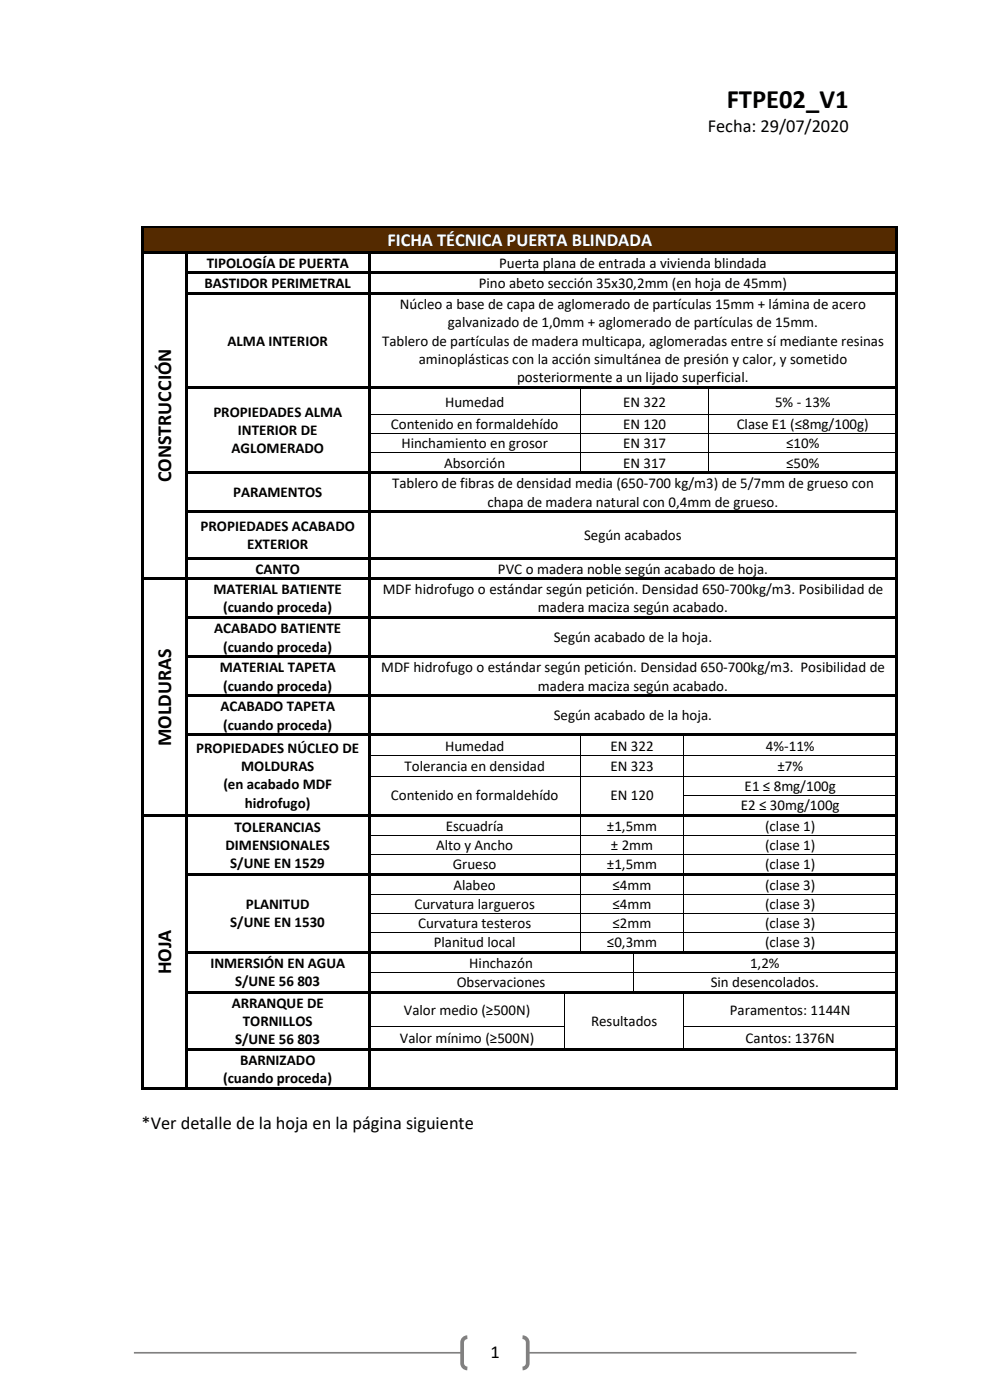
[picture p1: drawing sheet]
<svg xmlns="http://www.w3.org/2000/svg" width="210mm" height="297mm" viewBox="0 0 210 297" stroke-linecap="round" stroke-linejoin="round" font-family="sans-serif">
<path d="M28.4 287h153.3" fill="none" stroke="#808080" stroke-width=".35"/>
<path d="M98.5 283.9l.6-.2h11.7a1.1 1.1 0 0 1 1.2 1.1v4.4a1.1 1.1 0 0 1-1.2 1.1h-11.7a1.1 1.1 0 0 1-1.1-1.1v-4.4l.1-.4z" fill-rule="evenodd" fill="#fff"/>
<path d="M99.1 283.7a1.1 1.1 0 0 0-1.1 1.1v4.4a1.1 1.1 0 0 0 1.1 1.1M110.8 283.7a1.1 1.1 0 0 1 1.2 1.1v4.4a1.1 1.1 0 0 1-1.2 1.1" fill="none" stroke="#808080" stroke-width=".79" stroke-linecap="butt"/>
<g fill="#542a00">
<path d="M30.5 48.5h159.5v4.7h-159.5z" fill-rule="evenodd"/>
<path d="M32.2 48.5h156.1v4.7h-156.1z" fill-rule="evenodd"/>
</g>
<g fill="#000">
<path d="M30 47.9h.5v.6h-.5z" fill-rule="evenodd"/>
<path d="M30 47.9h.5v.5h-.5z" fill-rule="evenodd"/>
<path d="M30 48.5h.5v4.7h-.5z" fill-rule="evenodd"/>
<path d="M30 53.2h.5v.6h-.5z" fill-rule="evenodd"/>
<path d="M30 53.8h.5v3.8h-.5z" fill-rule="evenodd"/>
<path d="M30 57.6h.5v.6h-.5z" fill-rule="evenodd"/>
<path d="M30.5 47.9h159.5v.5h-159.5z" fill-rule="evenodd"/>
<path d="M30.5 53.2h8.8v.5h-8.8z" fill-rule="evenodd"/>
<path d="M39.3 53.7l.5 .1z" fill-rule="evenodd"/>
<path d="M39.3 53.2h.5v.5h-.5z" fill-rule="evenodd"/>
<path d="M39.3 53.8h.5v3.8h-.5z" fill-rule="evenodd"/>
<path d="M39.3 57.6h.5v.6h-.5z" fill-rule="evenodd"/>
<path d="M39.8 53.2h38.4v.5h-38.4z" fill-rule="evenodd"/>
<path d="M39.8 57.6h38.4v.5h-38.4z" fill-rule="evenodd"/>
<path d="M78.2 53.7l.5 .1z" fill-rule="evenodd"/>
<path d="M78.2 53.2h.5v.5h-.5z" fill-rule="evenodd"/>
<path d="M78.2 53.8h.5v3.8h-.5z" fill-rule="evenodd"/>
<path d="M78.2 57.6h.5v.6h-.5z" fill-rule="evenodd"/>
<path d="M78.7 53.2h111.3v.5h-111.3z" fill-rule="evenodd"/>
<path d="M78.7 57.6h111.3v.5h-111.3z" fill-rule="evenodd"/>
<path d="M190 47.9h.5v.6h-.5z" fill-rule="evenodd"/>
<path d="M190 47.9h.5v.5h-.5z" fill-rule="evenodd"/>
<path d="M190 48.5h.5v4.7h-.5z" fill-rule="evenodd"/>
<path d="M190 53.2h.5v.6h-.5z" fill-rule="evenodd"/>
<path d="M190 53.8h.5v3.8h-.5z" fill-rule="evenodd"/>
<path d="M190 57.6h.5v.6h-.5z" fill-rule="evenodd"/>
<path d="M30 58.2h.5v3.8h-.5z" fill-rule="evenodd"/>
<path d="M30 62h.5v.6h-.5z" fill-rule="evenodd"/>
<path d="M39.3 58.2h.5v3.8h-.5z" fill-rule="evenodd"/>
<path d="M39.3 62h.5v.6h-.5z" fill-rule="evenodd"/>
<path d="M39.8 62h38.4v.5h-38.4z" fill-rule="evenodd"/>
<path d="M78.2 58.2h.5v3.8h-.5z" fill-rule="evenodd"/>
<path d="M78.2 62h.5v.6h-.5z" fill-rule="evenodd"/>
<path d="M78.7 62h111.3v.5h-111.3z" fill-rule="evenodd"/>
<path d="M190 58.2h.5v3.8h-.5z" fill-rule="evenodd"/>
<path d="M190 62h.5v.6h-.5z" fill-rule="evenodd"/>
<path d="M30 62.6h.5v19.3h-.5z" fill-rule="evenodd"/>
<path d="M30 81.9h.5v.6h-.5z" fill-rule="evenodd"/>
<path d="M30 82.5h.5v5.3h-.5z" fill-rule="evenodd"/>
<path d="M30 87.8h.5v.2h-.5z" fill-rule="evenodd"/>
<path d="M30 88h.5v3.9h-.5z" fill-rule="evenodd"/>
<path d="M30 91.9h.5v.2h-.5z" fill-rule="evenodd"/>
<path d="M30 92.1h.5v3.9h-.5z" fill-rule="evenodd"/>
<path d="M30 96h.5v.1h-.5z" fill-rule="evenodd"/>
<path d="M39.3 62.6h.5v19.3h-.5z" fill-rule="evenodd"/>
<path d="M39.3 81.9h.5v.6h-.5z" fill-rule="evenodd"/>
<path d="M39.3 82.5h.5v5.3h-.5z" fill-rule="evenodd"/>
<path d="M39.3 87.8h.5v.2h-.5z" fill-rule="evenodd"/>
<path d="M39.3 88h.5v3.9h-.5z" fill-rule="evenodd"/>
<path d="M39.3 91.9h.5v.2h-.5z" fill-rule="evenodd"/>
<path d="M39.3 92.1h.5v3.9h-.5z" fill-rule="evenodd"/>
<path d="M39.3 96h.5v.1h-.5z" fill-rule="evenodd"/>
<path d="M39.8 81.9h38.4v.5h-38.4z" fill-rule="evenodd"/>
<path d="M78.2 62.6h.5v19.3h-.5z" fill-rule="evenodd"/>
<path d="M78.2 81.9h.5v.6h-.5z" fill-rule="evenodd"/>
<path d="M78.2 82.5h.5v5.3h-.5z" fill-rule="evenodd"/>
<path d="M78.2 87.8h.5v.2h-.5z" fill-rule="evenodd"/>
<path d="M78.2 88h.5v3.9h-.5z" fill-rule="evenodd"/>
<path d="M78.2 91.9h.5v.2h-.5z" fill-rule="evenodd"/>
<path d="M78.2 92.1h.5v3.9h-.5z" fill-rule="evenodd"/>
<path d="M78.2 96h.5v.1h-.5z" fill-rule="evenodd"/>
<path d="M78.7 81.9h44.3v.5h-44.3z" fill-rule="evenodd"/>
<path d="M123 82.4l.2 .1z" fill-rule="evenodd"/>
<path d="M123 81.9h.6v.5h-.6z" fill-rule="evenodd"/>
<path d="M123 87.8h.2v.2h-.2z" fill-rule="evenodd"/>
<path d="M123 91.9h.2v.2h-.2z" fill-rule="evenodd"/>
<path d="M123 96h.2v.1h-.2z" fill-rule="evenodd"/>
<path d="M123.6 81.9h26.7v.5h-26.7z" fill-rule="evenodd"/>
<path d="M150.3 82.4l.2 .1z" fill-rule="evenodd"/>
<path d="M150.3 81.9h.5v.5h-.5z" fill-rule="evenodd"/>
<path d="M150.3 87.8h.2v.2h-.2z" fill-rule="evenodd"/>
<path d="M150.3 91.9h.2v.2h-.2z" fill-rule="evenodd"/>
<path d="M150.3 96h.2v.1h-.2z" fill-rule="evenodd"/>
<path d="M150.8 81.9h39.2v.5h-39.2z" fill-rule="evenodd"/>
<path d="M190 62.6h.5v19.3h-.5z" fill-rule="evenodd"/>
<path d="M190 81.9h.5v.6h-.5z" fill-rule="evenodd"/>
<path d="M190 82.5h.5v5.3h-.5z" fill-rule="evenodd"/>
<path d="M190 87.8h.5v.2h-.5z" fill-rule="evenodd"/>
<path d="M190 88h.5v3.9h-.5z" fill-rule="evenodd"/>
<path d="M190 91.9h.5v.2h-.5z" fill-rule="evenodd"/>
<path d="M190 92.1h.5v3.9h-.5z" fill-rule="evenodd"/>
<path d="M190 96h.5v.1h-.5z" fill-rule="evenodd"/>
<path d="M30 96.1h.5v4h-.5z" fill-rule="evenodd"/>
<path d="M30 100.1h.5v.5h-.5z" fill-rule="evenodd"/>
<path d="M30 100.6h.5v7.7h-.5z" fill-rule="evenodd"/>
<path d="M30 108.3h.5v.6h-.5z" fill-rule="evenodd"/>
<path d="M30 108.9h.5v9.2h-.5z" fill-rule="evenodd"/>
<path d="M30 118.1h.5v.6h-.5z" fill-rule="evenodd"/>
<path d="M39.3 96.1h.5v4h-.5z" fill-rule="evenodd"/>
<path d="M39.3 100.1h.5v.5h-.5z" fill-rule="evenodd"/>
<path d="M39.3 100.6h.5v7.7h-.5z" fill-rule="evenodd"/>
<path d="M39.3 108.3h.5v.6h-.5z" fill-rule="evenodd"/>
<path d="M39.3 108.9h.5v9.2h-.5z" fill-rule="evenodd"/>
<path d="M39.3 118.1h.5v.6h-.5z" fill-rule="evenodd"/>
<path d="M39.8 100.1h38.4v.5h-38.4z" fill-rule="evenodd"/>
<path d="M39.8 108.3h38.4v.5h-38.4z" fill-rule="evenodd"/>
<path d="M39.8 118.1h38.4v.5h-38.4z" fill-rule="evenodd"/>
<path d="M78.2 96.1h.5v4h-.5z" fill-rule="evenodd"/>
<path d="M78.2 100.1h.5v.5h-.5z" fill-rule="evenodd"/>
<path d="M78.2 100.6h.5v7.7h-.5z" fill-rule="evenodd"/>
<path d="M78.2 108.3h.5v.6h-.5z" fill-rule="evenodd"/>
<path d="M78.2 108.9h.5v9.2h-.5z" fill-rule="evenodd"/>
<path d="M78.2 118.1h.5v.6h-.5z" fill-rule="evenodd"/>
<path d="M78.7 100.1h44.3v.5h-44.3z" fill-rule="evenodd"/>
<path d="M78.7 108.3h111.3v.5h-111.3z" fill-rule="evenodd"/>
<path d="M78.7 118.1h111.3v.5h-111.3z" fill-rule="evenodd"/>
<path d="M123 100.1h.6v.5h-.6z" fill-rule="evenodd"/>
<path d="M123.6 100.1h26.7v.5h-26.7z" fill-rule="evenodd"/>
<path d="M150.3 100.1h.5v.5h-.5z" fill-rule="evenodd"/>
<path d="M150.8 100.1h39.2v.5h-39.2z" fill-rule="evenodd"/>
<path d="M190 96.1h.5v4h-.5z" fill-rule="evenodd"/>
<path d="M190 100.1h.5v.5h-.5z" fill-rule="evenodd"/>
<path d="M190 100.6h.5v7.7h-.5z" fill-rule="evenodd"/>
<path d="M190 108.3h.5v.6h-.5z" fill-rule="evenodd"/>
<path d="M190 108.9h.5v9.2h-.5z" fill-rule="evenodd"/>
<path d="M190 118.1h.5v.6h-.5z" fill-rule="evenodd"/>
<path d="M30 118.7h.5v3.8h-.5z" fill-rule="evenodd"/>
<path d="M30 122.5h.5v.6h-.5z" fill-rule="evenodd"/>
<path d="M30 123.1h.5v7.7h-.5z" fill-rule="evenodd"/>
<path d="M30 130.8h.5v.5h-.5z" fill-rule="evenodd"/>
<path d="M30 131.3h.5v7.8h-.5z" fill-rule="evenodd"/>
<path d="M30 139.1h.5v.5h-.5z" fill-rule="evenodd"/>
<path d="M30.5 122.5h8.8v.5h-8.8z" fill-rule="evenodd"/>
<path d="M39.3 118.7h.5v3.8h-.5z" fill-rule="evenodd"/>
<path d="M39.3 122.5h.5v.6h-.5z" fill-rule="evenodd"/>
<path d="M39.3 123.1h.5v7.7h-.5z" fill-rule="evenodd"/>
<path d="M39.3 130.8h.5v.5h-.5z" fill-rule="evenodd"/>
<path d="M39.3 131.3h.5v7.8h-.5z" fill-rule="evenodd"/>
<path d="M39.3 139.1h.5v.5h-.5z" fill-rule="evenodd"/>
<path d="M39.8 122.5h38.4v.5h-38.4z" fill-rule="evenodd"/>
<path d="M39.8 130.8h38.4v.5h-38.4z" fill-rule="evenodd"/>
<path d="M39.8 139.1h38.4v.5h-38.4z" fill-rule="evenodd"/>
<path d="M78.2 118.7h.5v3.8h-.5z" fill-rule="evenodd"/>
<path d="M78.2 122.5h.5v.6h-.5z" fill-rule="evenodd"/>
<path d="M78.2 123.1h.5v7.7h-.5z" fill-rule="evenodd"/>
<path d="M78.2 130.8h.5v.5h-.5z" fill-rule="evenodd"/>
<path d="M78.2 131.3h.5v7.8h-.5z" fill-rule="evenodd"/>
<path d="M78.2 139.1h.5v.5h-.5z" fill-rule="evenodd"/>
<path d="M78.7 122.5h111.3v.5h-111.3z" fill-rule="evenodd"/>
<path d="M78.7 130.8h111.3v.5h-111.3z" fill-rule="evenodd"/>
<path d="M78.7 139.1h111.3v.5h-111.3z" fill-rule="evenodd"/>
<path d="M190 118.7h.5v3.8h-.5z" fill-rule="evenodd"/>
<path d="M190 122.5h.5v.6h-.5z" fill-rule="evenodd"/>
<path d="M190 123.1h.5v7.7h-.5z" fill-rule="evenodd"/>
<path d="M190 130.8h.5v.5h-.5z" fill-rule="evenodd"/>
<path d="M190 131.3h.5v7.8h-.5z" fill-rule="evenodd"/>
<path d="M190 139.1h.5v.5h-.5z" fill-rule="evenodd"/>
<path d="M30 139.6h.5v7.8h-.5z" fill-rule="evenodd"/>
<path d="M30 147.4h.5v.5h-.5z" fill-rule="evenodd"/>
<path d="M30 147.9h.5v7.7h-.5z" fill-rule="evenodd"/>
<path d="M30 155.6h.5v.6h-.5z" fill-rule="evenodd"/>
<path d="M39.3 139.6h.5v7.8h-.5z" fill-rule="evenodd"/>
<path d="M39.3 147.4h.5v.5h-.5z" fill-rule="evenodd"/>
<path d="M39.3 147.9h.5v7.7h-.5z" fill-rule="evenodd"/>
<path d="M39.3 155.6h.5v.6h-.5z" fill-rule="evenodd"/>
<path d="M39.8 147.4h38.4v.5h-38.4z" fill-rule="evenodd"/>
<path d="M39.8 155.6h38.4v.5h-38.4z" fill-rule="evenodd"/>
<path d="M78.2 139.6h.5v7.8h-.5z" fill-rule="evenodd"/>
<path d="M78.2 147.4h.5v.5h-.5z" fill-rule="evenodd"/>
<path d="M78.2 147.9h.5v7.7h-.5z" fill-rule="evenodd"/>
<path d="M78.2 155.6h.5v.6h-.5z" fill-rule="evenodd"/>
<path d="M78.7 147.4h111.3v.5h-111.3z" fill-rule="evenodd"/>
<path d="M78.7 155.6h44.3v.5h-44.3z" fill-rule="evenodd"/>
<path d="M123 156.1l.2 .1z" fill-rule="evenodd"/>
<path d="M123 155.6h.6v.5h-.6z" fill-rule="evenodd"/>
<path d="M123.6 155.6h21.4v.5h-21.4z" fill-rule="evenodd"/>
<path d="M145 156.1l.1 .1z" fill-rule="evenodd"/>
<path d="M145 155.6h.5v.5h-.5z" fill-rule="evenodd"/>
<path d="M145.5 155.6h44.5v.5h-44.5z" fill-rule="evenodd"/>
<path d="M190 139.6h.5v7.8h-.5z" fill-rule="evenodd"/>
<path d="M190 147.4h.5v.5h-.5z" fill-rule="evenodd"/>
<path d="M190 147.9h.5v7.7h-.5z" fill-rule="evenodd"/>
<path d="M190 155.6h.5v.6h-.5z" fill-rule="evenodd"/>
<path d="M30 156.2h.5v4.1h-.5z" fill-rule="evenodd"/>
<path d="M30 160.3h.5v.2h-.5z" fill-rule="evenodd"/>
<path d="M30 160.5h.5v4.1h-.5z" fill-rule="evenodd"/>
<path d="M30 164.6h.5v.1h-.5z" fill-rule="evenodd"/>
<path d="M30 164.7h.5v3.9h-.5z" fill-rule="evenodd"/>
<path d="M30 168.6h.5v.2h-.5z" fill-rule="evenodd"/>
<path d="M30 168.8h.5v3.9h-.5z" fill-rule="evenodd"/>
<path d="M30 172.7h.5v.6h-.5z" fill-rule="evenodd"/>
<path d="M30 173.3h.5v3.8h-.5z" fill-rule="evenodd"/>
<path d="M30 177.1h.5v.2h-.5z" fill-rule="evenodd"/>
<path d="M30.5 172.7h8.8v.5h-8.8z" fill-rule="evenodd"/>
<path d="M39.3 156.2h.5v4.1h-.5z" fill-rule="evenodd"/>
<path d="M39.3 160.3h.5v.2h-.5z" fill-rule="evenodd"/>
<path d="M39.3 160.5h.5v4.1h-.5z" fill-rule="evenodd"/>
<path d="M39.3 164.6h.5v.1h-.5z" fill-rule="evenodd"/>
<path d="M39.3 164.7h.5v3.9h-.5z" fill-rule="evenodd"/>
<path d="M39.3 168.6h.5v.2h-.5z" fill-rule="evenodd"/>
<path d="M39.3 168.8h.5v3.9h-.5z" fill-rule="evenodd"/>
<path d="M39.3 172.7h.5v.6h-.5z" fill-rule="evenodd"/>
<path d="M39.3 173.3h.5v3.8h-.5z" fill-rule="evenodd"/>
<path d="M39.3 177.1h.5v.2h-.5z" fill-rule="evenodd"/>
<path d="M39.8 172.7h38.4v.5h-38.4z" fill-rule="evenodd"/>
<path d="M78.2 156.2h.5v4.1h-.5z" fill-rule="evenodd"/>
<path d="M78.2 160.3h.5v.2h-.5z" fill-rule="evenodd"/>
<path d="M78.2 160.5h.5v4.1h-.5z" fill-rule="evenodd"/>
<path d="M78.2 164.6h.5v.1h-.5z" fill-rule="evenodd"/>
<path d="M78.2 164.7h.5v3.9h-.5z" fill-rule="evenodd"/>
<path d="M78.2 168.6h.5v.2h-.5z" fill-rule="evenodd"/>
<path d="M78.2 168.8h.5v3.9h-.5z" fill-rule="evenodd"/>
<path d="M78.2 172.7h.5v.6h-.5z" fill-rule="evenodd"/>
<path d="M78.2 173.3h.5v3.8h-.5z" fill-rule="evenodd"/>
<path d="M78.2 177.1h.5v.2h-.5z" fill-rule="evenodd"/>
<path d="M78.7 172.7h44.3v.5h-44.3z" fill-rule="evenodd"/>
<path d="M123 160.3h.2v.2h-.2z" fill-rule="evenodd"/>
<path d="M123 164.6h.2v.1h-.2z" fill-rule="evenodd"/>
<path d="M123 168.6h.2v.2h-.2z" fill-rule="evenodd"/>
<path d="M123 173.2l.2 .1z" fill-rule="evenodd"/>
<path d="M123 172.7h.6v.5h-.6z" fill-rule="evenodd"/>
<path d="M123 177.1h.2v.2h-.2z" fill-rule="evenodd"/>
<path d="M123.6 172.7h21.4v.5h-21.4z" fill-rule="evenodd"/>
<path d="M145 160.3h.1v.2h-.1z" fill-rule="evenodd"/>
<path d="M145 164.6h.1v.1h-.1z" fill-rule="evenodd"/>
<path d="M145 168.6h.1v.2h-.1z" fill-rule="evenodd"/>
<path d="M145 173.2l.1 .1z" fill-rule="evenodd"/>
<path d="M145 172.7h.5v.5h-.5z" fill-rule="evenodd"/>
<path d="M145 177.1h.1v.2h-.1z" fill-rule="evenodd"/>
<path d="M145.5 172.7h44.5v.5h-44.5z" fill-rule="evenodd"/>
<path d="M190 156.2h.5v4.1h-.5z" fill-rule="evenodd"/>
<path d="M190 160.3h.5v.2h-.5z" fill-rule="evenodd"/>
<path d="M190 160.5h.5v4.1h-.5z" fill-rule="evenodd"/>
<path d="M190 164.6h.5v.1h-.5z" fill-rule="evenodd"/>
<path d="M190 164.7h.5v3.9h-.5z" fill-rule="evenodd"/>
<path d="M190 168.6h.5v.2h-.5z" fill-rule="evenodd"/>
<path d="M190 168.8h.5v3.9h-.5z" fill-rule="evenodd"/>
<path d="M190 172.7h.5v.6h-.5z" fill-rule="evenodd"/>
<path d="M190 173.3h.5v3.8h-.5z" fill-rule="evenodd"/>
<path d="M190 177.1h.5v.2h-.5z" fill-rule="evenodd"/>
<path d="M30 177.3h.5v3.8h-.5z" fill-rule="evenodd"/>
<path d="M30 181.1h.5v.2h-.5z" fill-rule="evenodd"/>
<path d="M30 181.3h.5v3.9h-.5z" fill-rule="evenodd"/>
<path d="M30 185.2h.5v.5h-.5z" fill-rule="evenodd"/>
<path d="M30 185.7h.5v3.9h-.5z" fill-rule="evenodd"/>
<path d="M30 189.6h.5v.2h-.5z" fill-rule="evenodd"/>
<path d="M30 189.8h.5v3.9h-.5z" fill-rule="evenodd"/>
<path d="M30 193.7h.5v.1h-.5z" fill-rule="evenodd"/>
<path d="M30 193.8h.5v3.9h-.5z" fill-rule="evenodd"/>
<path d="M30 197.7h.5v.2h-.5z" fill-rule="evenodd"/>
<path d="M39.3 177.3h.5v3.8h-.5z" fill-rule="evenodd"/>
<path d="M39.3 181.1h.5v.2h-.5z" fill-rule="evenodd"/>
<path d="M39.3 181.3h.5v3.9h-.5z" fill-rule="evenodd"/>
<path d="M39.3 185.2h.5v.5h-.5z" fill-rule="evenodd"/>
<path d="M39.3 185.7h.5v3.9h-.5z" fill-rule="evenodd"/>
<path d="M39.3 189.6h.5v.2h-.5z" fill-rule="evenodd"/>
<path d="M39.3 189.8h.5v3.9h-.5z" fill-rule="evenodd"/>
<path d="M39.3 193.7h.5v.1h-.5z" fill-rule="evenodd"/>
<path d="M39.3 193.8h.5v3.9h-.5z" fill-rule="evenodd"/>
<path d="M39.3 197.7h.5v.2h-.5z" fill-rule="evenodd"/>
<path d="M39.8 185.2h38.4v.5h-38.4z" fill-rule="evenodd"/>
<path d="M78.2 177.3h.5v3.8h-.5z" fill-rule="evenodd"/>
<path d="M78.2 181.1h.5v.2h-.5z" fill-rule="evenodd"/>
<path d="M78.2 181.3h.5v3.9h-.5z" fill-rule="evenodd"/>
<path d="M78.2 185.2h.5v.5h-.5z" fill-rule="evenodd"/>
<path d="M78.2 185.7h.5v3.9h-.5z" fill-rule="evenodd"/>
<path d="M78.2 189.6h.5v.2h-.5z" fill-rule="evenodd"/>
<path d="M78.2 189.8h.5v3.9h-.5z" fill-rule="evenodd"/>
<path d="M78.2 193.7h.5v.1h-.5z" fill-rule="evenodd"/>
<path d="M78.2 193.8h.5v3.9h-.5z" fill-rule="evenodd"/>
<path d="M78.2 197.7h.5v.2h-.5z" fill-rule="evenodd"/>
<path d="M78.7 185.2h44.3v.5h-44.3z" fill-rule="evenodd"/>
<path d="M123 181.1h.2v.2h-.2z" fill-rule="evenodd"/>
<path d="M123 185.7h.2z" fill-rule="evenodd"/>
<path d="M123 185.2h.6v.5h-.6z" fill-rule="evenodd"/>
<path d="M123 189.6h.2v.2h-.2z" fill-rule="evenodd"/>
<path d="M123 193.7h.2v.1h-.2z" fill-rule="evenodd"/>
<path d="M123 197.7h.2v.2h-.2z" fill-rule="evenodd"/>
<path d="M123.6 185.2h21.4v.5h-21.4z" fill-rule="evenodd"/>
<path d="M145 181.1h.1v.2h-.1z" fill-rule="evenodd"/>
<path d="M145 185.7h.1z" fill-rule="evenodd"/>
<path d="M145 185.2h.5v.5h-.5z" fill-rule="evenodd"/>
<path d="M145 189.6h.1v.2h-.1z" fill-rule="evenodd"/>
<path d="M145 193.7h.1v.1h-.1z" fill-rule="evenodd"/>
<path d="M145 197.7h.1v.2h-.1z" fill-rule="evenodd"/>
<path d="M145.5 185.2h44.5v.5h-44.5z" fill-rule="evenodd"/>
<path d="M190 177.3h.5v3.8h-.5z" fill-rule="evenodd"/>
<path d="M190 181.1h.5v.2h-.5z" fill-rule="evenodd"/>
<path d="M190 181.3h.5v3.9h-.5z" fill-rule="evenodd"/>
<path d="M190 185.2h.5v.5h-.5z" fill-rule="evenodd"/>
<path d="M190 185.7h.5v3.9h-.5z" fill-rule="evenodd"/>
<path d="M190 189.6h.5v.2h-.5z" fill-rule="evenodd"/>
<path d="M190 189.8h.5v3.9h-.5z" fill-rule="evenodd"/>
<path d="M190 193.7h.5v.1h-.5z" fill-rule="evenodd"/>
<path d="M190 193.8h.5v3.9h-.5z" fill-rule="evenodd"/>
<path d="M190 197.7h.5v.2h-.5z" fill-rule="evenodd"/>
<path d="M30 197.9h.5v3.8h-.5z" fill-rule="evenodd"/>
<path d="M30 201.7h.5v.6h-.5z" fill-rule="evenodd"/>
<path d="M30 202.3h.5v3.8h-.5z" fill-rule="evenodd"/>
<path d="M30 206.1h.5v.2h-.5z" fill-rule="evenodd"/>
<path d="M30 206.3h.5v3.9h-.5z" fill-rule="evenodd"/>
<path d="M30 210.2h.5v.6h-.5z" fill-rule="evenodd"/>
<path d="M30 210.8h.5v6.9h-.5z" fill-rule="evenodd"/>
<path d="M30 217.7h.5v.2h-.5z" fill-rule="evenodd"/>
<path d="M39.3 197.9h.5v3.8h-.5z" fill-rule="evenodd"/>
<path d="M39.3 201.7h.5v.6h-.5z" fill-rule="evenodd"/>
<path d="M39.3 202.3h.5v3.8h-.5z" fill-rule="evenodd"/>
<path d="M39.3 206.1h.5v.2h-.5z" fill-rule="evenodd"/>
<path d="M39.3 206.3h.5v3.9h-.5z" fill-rule="evenodd"/>
<path d="M39.3 210.2h.5v.6h-.5z" fill-rule="evenodd"/>
<path d="M39.3 210.8h.5v6.9h-.5z" fill-rule="evenodd"/>
<path d="M39.3 217.7h.5v.2h-.5z" fill-rule="evenodd"/>
<path d="M39.8 201.7h38.4v.6h-38.4z" fill-rule="evenodd"/>
<path d="M39.8 210.2h38.4v.5h-38.4z" fill-rule="evenodd"/>
<path d="M78.2 197.9h.5v3.8h-.5z" fill-rule="evenodd"/>
<path d="M78.2 201.7h.5v.6h-.5z" fill-rule="evenodd"/>
<path d="M78.2 202.3h.5v3.8h-.5z" fill-rule="evenodd"/>
<path d="M78.2 206.1h.5v.2h-.5z" fill-rule="evenodd"/>
<path d="M78.2 206.3h.5v3.9h-.5z" fill-rule="evenodd"/>
<path d="M78.2 210.2h.5v.6h-.5z" fill-rule="evenodd"/>
<path d="M78.2 210.8h.5v6.9h-.5z" fill-rule="evenodd"/>
<path d="M78.2 217.7h.5v.2h-.5z" fill-rule="evenodd"/>
<path d="M78.7 201.7h44.3v.6h-44.3z" fill-rule="evenodd"/>
<path d="M78.7 210.2h41v.5h-41z" fill-rule="evenodd"/>
<path d="M119.7 210.7l.2 .1z" fill-rule="evenodd"/>
<path d="M119.7 210.2h.6v.5h-.6z" fill-rule="evenodd"/>
<path d="M119.7 217.7h.2v.2h-.2z" fill-rule="evenodd"/>
<path d="M120.3 210.2h13.9v.5h-13.9z" fill-rule="evenodd"/>
<path d="M123 201.7h.6v.6h-.6z" fill-rule="evenodd"/>
<path d="M123.6 201.7h10.6v.6h-10.6z" fill-rule="evenodd"/>
<path d="M134.2 202.3h.2z" fill-rule="evenodd"/>
<path d="M134.2 201.7h.5v.6h-.5z" fill-rule="evenodd"/>
<path d="M134.2 206.1h.2v.2h-.2z" fill-rule="evenodd"/>
<path d="M134.2 210.2h.5v.5h-.5z" fill-rule="evenodd"/>
<path d="M134.7 201.7h10.3v.6h-10.3z" fill-rule="evenodd"/>
<path d="M134.7 210.2h10.3v.5h-10.3z" fill-rule="evenodd"/>
<path d="M145 201.7h.5v.6h-.5z" fill-rule="evenodd"/>
<path d="M145 210.7l.1 .1z" fill-rule="evenodd"/>
<path d="M145 210.2h.5v.5h-.5z" fill-rule="evenodd"/>
<path d="M145 217.7h.1v.2h-.1z" fill-rule="evenodd"/>
<path d="M145.5 201.7h44.5v.6h-44.5z" fill-rule="evenodd"/>
<path d="M145.5 210.2h44.5v.5h-44.5z" fill-rule="evenodd"/>
<path d="M190 197.9h.5v3.8h-.5z" fill-rule="evenodd"/>
<path d="M190 201.7h.5v.6h-.5z" fill-rule="evenodd"/>
<path d="M190 202.3h.5v3.8h-.5z" fill-rule="evenodd"/>
<path d="M190 206.1h.5v.2h-.5z" fill-rule="evenodd"/>
<path d="M190 206.3h.5v3.9h-.5z" fill-rule="evenodd"/>
<path d="M190 210.2h.5v.6h-.5z" fill-rule="evenodd"/>
<path d="M190 210.8h.5v6.9h-.5z" fill-rule="evenodd"/>
<path d="M190 217.7h.5v.2h-.5z" fill-rule="evenodd"/>
<path d="M30 217.9h.5v4.5h-.5z" fill-rule="evenodd"/>
<path d="M30 222.4h.5v.5h-.5z" fill-rule="evenodd"/>
<path d="M30 222.9h.5v7.8h-.5z" fill-rule="evenodd"/>
<path d="M30 230.7h.5v.5h-.5z" fill-rule="evenodd"/>
<path d="M30 230.7h.5v.5h-.5z" fill-rule="evenodd"/>
<path d="M30.5 230.7h8.8v.5h-8.8z" fill-rule="evenodd"/>
<path d="M39.3 217.9h.5v4.5h-.5z" fill-rule="evenodd"/>
<path d="M39.3 222.4h.5v.5h-.5z" fill-rule="evenodd"/>
<path d="M39.3 222.9h.5v7.8h-.5z" fill-rule="evenodd"/>
<path d="M39.3 230.7h.5v.5h-.5z" fill-rule="evenodd"/>
<path d="M39.8 222.4h38.4v.5h-38.4z" fill-rule="evenodd"/>
<path d="M39.8 230.7h38.4v.5h-38.4z" fill-rule="evenodd"/>
<path d="M78.2 217.9h.5v4.5h-.5z" fill-rule="evenodd"/>
<path d="M78.2 222.4h.5v.5h-.5z" fill-rule="evenodd"/>
<path d="M78.2 222.9h.5v7.8h-.5z" fill-rule="evenodd"/>
<path d="M78.2 230.7h.5v.5h-.5z" fill-rule="evenodd"/>
<path d="M78.7 222.4h41v.5h-41z" fill-rule="evenodd"/>
<path d="M78.7 230.7h111.3v.5h-111.3z" fill-rule="evenodd"/>
<path d="M119.7 222.4h.6v.5h-.6z" fill-rule="evenodd"/>
<path d="M120.3 222.4h24.7v.5h-24.7z" fill-rule="evenodd"/>
<path d="M145 222.4h.5v.5h-.5z" fill-rule="evenodd"/>
<path d="M145.5 222.4h44.5v.5h-44.5z" fill-rule="evenodd"/>
<path d="M190 217.9h.5v4.5h-.5z" fill-rule="evenodd"/>
<path d="M190 222.4h.5v.5h-.5z" fill-rule="evenodd"/>
<path d="M190 222.9h.5v7.8h-.5z" fill-rule="evenodd"/>
<path d="M190 230.7h.5v.5h-.5z" fill-rule="evenodd"/>
<path d="M190 230.7h.5v.5h-.5z" fill-rule="evenodd"/>
</g>
<path d="M30.5 48.5h159.5" fill="none" stroke="#542a00" stroke-width=".21"/>
<g fill="none" stroke="#000" stroke-width=".21">
<path d="M78.7 87.9h44.3M78.7 92h44.3M78.7 96.1h44.3M123.1 82.5v5.3M123.1 88v3.9M123.1 92.1v3.9M123.1 96.1v4M123.2 87.9h27.1M123.2 92h27.1M123.2 96.1h27.1M150.4 82.5v5.3M150.4 88v3.9"/>
<path d="M150.4 92.1v3.9M150.4 96.1v4M150.5 87.9h39.5M150.5 92h39.5M150.5 96.1h39.5M123.1 156.2v4.1M145.1 156.2v4.1M78.7 160.4h44.3M78.7 164.7h44.3M78.7 177.2h44.3M123.1 160.5v4.1M123.1 164.7v3.9"/>
<path d="M123.1 168.8v3.9M123.1 173.3v3.8M123.1 177.3v3.8M123.2 160.4h21.8M123.2 164.7h21.8M123.2 177.2h21.8M145.1 160.5v4.1M145.1 164.7v3.9M145.1 168.8v3.9M145.1 173.3v3.8M145.1 177.3v3.8M145.1 160.4h44.9"/>
<path d="M145.1 164.7h44.9M145.1 168.7h44.9M145.1 177.2h44.9M78.7 181.2h44.3M78.7 189.7h44.3M78.7 193.7h44.3M78.7 197.8h44.3M123.1 181.3v3.9M123.1 185.7v3.9M123.1 189.8v3.9M123.1 193.8v3.9M123.1 197.9v3.8"/>
<path d="M123.2 181.2h21.8M123.2 189.7h21.8M123.2 193.7h21.8M123.2 197.8h21.8M145.1 181.3v3.9M145.1 185.7v3.9M145.1 189.8v3.9M145.1 193.8v3.9M145.1 197.9v3.8M145.1 181.2h44.9M145.1 189.7h44.9M145.1 193.7h44.9"/>
<path d="M145.1 197.8h44.9M78.7 206.2h55.5M78.7 217.8h41M119.8 210.8v6.9M119.8 217.9v4.5M134.3 202.3v3.8M134.3 206.3v3.9M134.4 206.2h55.6M145.1 210.8v6.9M145.1 217.9v4.5M145.1 217.8h44.9"/>
</g>
<text font-size="5.6" x="154.2" y="22.9">FTPE02_V1</text>
<g font-size="4.2">
<text x="36.3" y="102.3" transform="rotate(-90 36.3 102.3)">CONSTRUCCIÓN</text>
<text x="36.3" y="158.3" transform="rotate(-90 36.3 158.3)">MOLDURAS</text>
<text x="36.3" y="206.7" transform="rotate(-90 36.3 206.7)">HOJA</text>
</g>
<g font-size="3.9">
<text x="150.1" y="28.1">Fecha: 29/07/2020</text>
<text x="30" y="239.6">*Ver detalle de la hoja en la página siguiente</text>
<text x="104" y="288.1">1</text>
</g>
<text font-size="3.9" fill="#fff" x="82.2" y="52.2">FICHA TÉCNICA PUERTA BLINDADA</text>
<g font-size="3.2">
<text x="43.9" y="56.8">TIPOLOGÍA DE PUERTA</text>
<text x="105.9" y="56.8">Puerta plana de entrada a vivienda blindada</text>
<text x="43.4" y="61.2">BASTIDOR PERIMETRAL</text>
<text x="84.9" y="65.6">Núcleo a base de capa de aglomerado de partículas 15mm + lámina de acero</text>
<text x="101.6" y="61.2">Pino abeto sección 35x30,2mm (en hoja de 45mm)</text>
<text x="95" y="69.4">galvanizado de 1,0mm + aglomerado de partículas de 15mm.</text>
<text x="48.3" y="73.3">ALMA INTERIOR</text>
<text x="81" y="73.3">Tablero de partículas de madera multicapa, aglomeradas entre sí mediante resinas</text>
<text x="88.8" y="77.2">aminoplásticas con la acción simultánea de presión y calor, y sometido</text>
<text x="109.7" y="81.1">posteriormente a un lijado superficial.</text>
<text x="45.3" y="88.4">PROPIEDADES ALMA</text>
<text x="94.4" y="86.2">Humedad</text>
<text x="132.2" y="86.2">EN 322</text>
<text x="164.4" y="86.2">5% - 13%</text>
<text x="50.5" y="92.3">INTERIOR DE</text>
<text x="82.9" y="91.1">Contenido en formaldehído</text>
<text x="85.1" y="95.1">Hinchamiento en grosor</text>
<text x="132.2" y="91.1">EN 120</text>
<text x="132.2" y="95.1">EN 317</text>
<text x="156.3" y="91.1">Clase E1 (≤8mg/100g)</text>
<text x="166.8" y="95.1">≤10%</text>
<text x="49.1" y="96.2">AGLOMERADO</text>
<text x="94.3" y="99.2">Absorción</text>
<text x="132.2" y="99.2">EN 317</text>
<text x="166.8" y="99.2">≤50%</text>
<text x="49.5" y="105.5">PARAMENTOS</text>
<text x="83.2" y="103.6">Tablero de fibras de densidad media (650-700 kg/m3) de 5/7mm de grueso con</text>
<text x="103.4" y="107.5">chapa de madera natural con 0,4mm de grueso.</text>
<text x="42.6" y="112.6">PROPIEDADES ACABADO</text>
<text x="52.4" y="116.5">EXTERIOR</text>
<text x="123.9" y="114.6">Según acabados</text>
<text x="54.2" y="121.7">CANTO</text>
<text x="105.6" y="121.7">PVC o madera noble según acabado de hoja.</text>
<text x="45.3" y="126.1">MATERIAL BATIENTE</text>
<text x="47.3" y="129.9">(cuando proceda)</text>
<text x="81.2" y="126.1">MDF hidrofugo o estándar según petición. Densidad 650-700kg/m3. Posibilidad de</text>
<text x="114.1" y="129.9">madera maciza según acabado.</text>
<text x="45.4" y="134.3">ACABADO BATIENTE</text>
<text x="117.5" y="136.3">Según acabado de la hoja.</text>
<text x="46.6" y="142.6">MATERIAL TAPETA</text>
<text x="47.3" y="138.2">(cuando proceda)</text>
<text x="80.9" y="142.6">MDF hidrofugo o estándar según petición. Densidad 650-700kg/m3. Posibilidad de</text>
<text x="47.3" y="146.5">(cuando proceda)</text>
<text x="114.1" y="146.5">madera maciza según acabado.</text>
<text x="46.8" y="150.9">ACABADO TAPETA</text>
<text x="47.3" y="154.8">(cuando proceda)</text>
<text x="117.5" y="152.8">Según acabado de la hoja.</text>
<text x="41.6" y="159.7">PROPIEDADES NÚCLEO DE</text>
<text x="94.4" y="159.3">Humedad</text>
<text x="129.5" y="159.3">EN 322</text>
<text x="162.5" y="159.3">4%-11%</text>
<text x="47.4" y="167.5">(en acabado MDF</text>
<text x="51.1" y="163.6">MOLDURAS</text>
<text x="85.8" y="163.6">Tolerancia en densidad</text>
<text x="129.5" y="163.6">EN 323</text>
<text x="158" y="167.8">E1 ≤ 8mg/100g</text>
<text x="164.9" y="163.6">±7%</text>
<text x="52" y="171.3">hidrofugo)</text>
<text x="82.9" y="169.8">Contenido en formaldehído</text>
<text x="129.5" y="169.8">EN 120</text>
<text x="157.2" y="171.9">E2 ≤ 30mg/100g</text>
<text x="49.7" y="176.4">TOLERANCIAS</text>
<text x="94.5" y="176.3">Escuadría</text>
<text x="128.8" y="176.3">±1,5mm</text>
<text x="162.3" y="176.3">(clase 1)</text>
<text x="47.8" y="180.3">DIMENSIONALES</text>
<text x="48.9" y="184.2">S/UNE EN 1529</text>
<text x="92.5" y="180.3">Alto y Ancho</text>
<text x="96.1" y="184.3">Grueso</text>
<text x="128.8" y="184.3">±1,5mm</text>
<text x="129.6" y="180.3">± 2mm</text>
<text x="162.3" y="180.3">(clase 1)</text>
<text x="162.3" y="184.3">(clase 1)</text>
<text x="96.2" y="188.7">Alabeo</text>
<text x="129.9" y="188.7">≤4mm</text>
<text x="162.3" y="188.7">(clase 3)</text>
<text x="48.9" y="196.7">S/UNE EN 1530</text>
<text x="52.2" y="192.9">PLANITUD</text>
<text x="87.9" y="192.8">Curvatura largueros</text>
<text x="88.7" y="196.9">Curvatura testeros</text>
<text x="129.9" y="192.8">≤4mm</text>
<text x="129.9" y="196.9">≤2mm</text>
<text x="162.3" y="192.8">(clase 3)</text>
<text x="162.3" y="196.9">(clase 3)</text>
<text x="92" y="200.9">Planitud local</text>
<text x="128.8" y="200.9">≤0,3mm</text>
<text x="162.3" y="200.9">(clase 3)</text>
<text x="44.6" y="205.4">INMERSIÓN EN AGUA</text>
<text x="49.9" y="209.3">S/UNE 56 803</text>
<text x="96.9" y="209.4">Observaciones</text>
<text x="99.5" y="205.3">Hinchazón</text>
<text x="150.8" y="209.4">Sin desencolados.</text>
<text x="159.1" y="205.3">1,2%</text>
<text x="49.2" y="213.8">ARRANQUE DE</text>
<text x="85.7" y="215.3">Valor medio (≥500N)</text>
<text x="154.8" y="215.3">Paramentos: 1144N</text>
<text x="49.9" y="221.5">S/UNE 56 803</text>
<text x="51.5" y="217.7">TORNILLOS</text>
<text x="84.8" y="221.2">Valor mínimo (≥500N)</text>
<text x="125.4" y="217.7">Resultados</text>
<text x="158.2" y="221.2">Cantos: 1376N</text>
<text x="50.9" y="225.9">BARNIZADO</text>
<text x="47.3" y="229.8">(cuando proceda)</text>
</g>
</svg>
